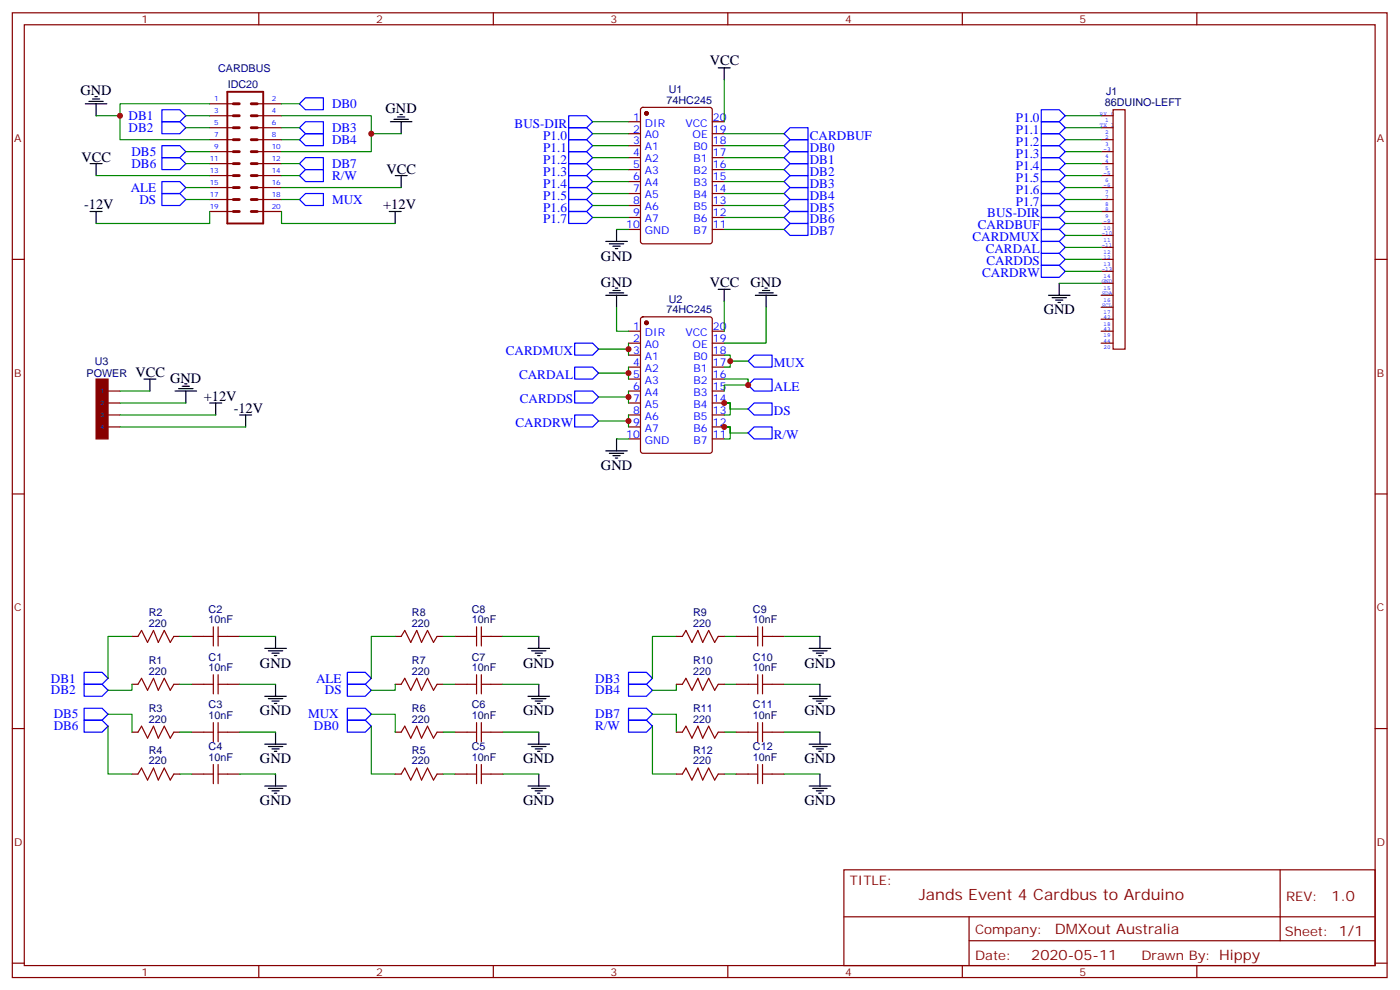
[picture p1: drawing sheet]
<svg xmlns="http://www.w3.org/2000/svg" width="413mm" height="292mm" viewBox="0 0 413 292" stroke-linecap="round" stroke-linejoin="round" font-family="sans-serif">
<g fill="none" stroke="#870000" stroke-width=".35">
<path d="M3.6 3.8h405.4v284.3h-405.4zM7.2 7.3h398.2v277.3h-398.2zM76.3 3.8v3.5M145.5 3.8v3.5M214.6 3.8v3.5M283.7 3.8v3.5M352.9 3.8v3.5M61.8 30.6h7M61.8 34.1h7M61.8 37.6h7M76.1 30.6h6.9M76.1 34.1h6.9"/>
<path d="M76.1 37.6h6.9M185.3 35.9h3.5M185.3 39.4h3.5M189.1 31.9l.4-.3h19.8l.7 .5v39.1l-.5 .6-20 .1-.6-.5-.1-39.1zM210 35.9h3.5M210 39.4h3.5M324.7 34.1h3.5M324.7 37.6h3.5M328.2 32.3h3.5v70.6h-3.5zM61.8 41.2h7M61.8 44.7h7M61.8 48.2h7"/>
<path d="M61.8 51.8h7M61.8 55.3h7M61.8 58.8h7M76.1 41.2h6.9M76.1 44.7h6.9M76.1 48.2h6.9M76.1 51.8h6.9M76.1 55.3h6.9M76.1 58.8h6.9M185.3 42.9h3.5M185.3 46.5h3.5M185.3 50h3.5"/>
<path d="M185.3 53.5h3.5M185.3 57h3.5M210 42.9h3.5M210 46.5h3.5M210 50h3.5M210 53.5h3.5M210 57h3.5M324.7 41.2h3.5M324.7 44.7h3.5M324.7 48.2h3.5M324.7 51.8h3.5M324.7 55.3h3.5"/>
<path d="M324.7 58.8h3.5M3.6 76.4h3.6M61.8 62.3h7M76.1 62.3h6.9M185.3 60.6h3.5M185.3 64.1h3.5M185.3 67.6h3.5M210 60.6h3.5M210 64.1h3.5M210 67.6h3.5M324.7 76.4h3.5M324.7 62.3h3.5"/>
<path d="M324.7 65.9h3.5M324.7 69.4h3.5M324.7 72.9h3.5M324.7 80h3.5M405.4 76.4h3.6M185.3 97.6h3.5M189.1 93.6l.4-.2h19.8l.7 .4v39.1l-.5 .6-20 .1-.6-.5-.1-39zM210 97.6h3.5M324.7 97.6h3.5M324.7 83.5h3.5M324.7 87h3.5M324.7 90.6h3.5"/>
<path d="M324.7 94.1h3.5M31.9 115.3h3.5M31.9 118.8h3.5M185.3 101.1h3.5M185.3 104.7h3.5M185.3 108.2h3.5M185.3 111.7h3.5M185.3 115.3h3.5M185.3 118.8h3.5M210 101.1h3.5M210 104.7h3.5M210 108.2h3.5"/>
<path d="M210 111.7h3.5M210 115.3h3.5M210 118.8h3.5M324.7 101.1h3.5M31.9 122.3h3.5M31.9 125.8h3.5M185.3 122.3h3.5M185.3 125.8h3.5M185.3 129.4h3.5M210 122.3h3.5M210 125.8h3.5M210 129.4h3.5"/>
<path d="M3.6 145.6h3.6M405.4 145.6h3.6M38.9 187.6h1.8l1-1.8 1.8 3.5 1.8-3.5 1.4 3.5 1.7-3.5 1.8 3.5 1.1-1.7h1.7M56.6 187.6h6.3M62.9 184.7v5.7M62.9 198.9v5.6M64.3 187.6h6.4M64.3 184.7v5.7M64.3 198.9v5.6M116.5 187.6h1.8l1-1.8 1.8 3.5 1.8-3.5 1.4 3.5 1.7-3.5 1.8 3.5 1.1-1.7h1.7M134.2 187.6h6.3M140.5 184.7v5.7"/>
<path d="M140.5 198.9v5.6M141.9 187.6h6.4M141.9 184.7v5.7M141.9 198.9v5.6M199.4 187.6h1.8l1-1.8 1.8 3.5 1.8-3.5 1.4 3.5 1.8-3.5 1.7 3.5 1.1-1.7h1.7M217.1 187.6h6.3M223.4 184.7v5.7M223.4 198.9v5.6M224.8 187.6h6.4M224.8 184.7v5.7M224.8 198.9v5.6M3.6 214.7h3.6"/>
<path d="M38.9 201.7h1.8l1-1.8 1.8 3.5 1.8-3.5 1.4 3.5 1.7-3.5 1.8 3.5 1.1-1.7h1.7M38.9 215.8h1.8l1-1.8 1.8 3.6 1.8-3.6 1.4 3.6 1.7-3.6 1.8 3.6 1.1-1.8h1.7M56.6 201.7h6.3M56.6 215.8h6.3M62.9 213v5.6M64.3 213v5.6M64.3 201.7h6.4M64.3 215.8h6.4M116.5 201.7h1.8l1-1.8 1.8 3.5 1.8-3.5 1.4 3.5 1.7-3.5 1.8 3.5 1.1-1.7h1.7M116.5 215.8h1.8l1-1.8 1.8 3.6 1.8-3.6 1.4 3.6 1.7-3.6 1.8 3.6 1.1-1.8h1.7M134.2 201.7h6.3M134.2 215.8h6.3"/>
<path d="M140.5 213v5.6M141.9 201.7h6.4M141.9 215.8h6.4M141.9 213v5.6M199.4 201.7h1.8l1-1.8 1.8 3.5 1.8-3.5 1.4 3.5 1.8-3.5 1.7 3.5 1.1-1.7h1.7M199.4 215.8h1.8l1-1.8 1.8 3.6 1.8-3.6 1.4 3.6 1.8-3.6 1.7 3.6 1.1-1.8h1.7M217.1 201.7h6.3M217.1 215.8h6.3M223.4 213v5.6M224.8 201.7h6.4M224.8 215.8h6.4M224.8 213v5.6"/>
<path d="M405.4 214.7h3.6M38.9 228.1h1.8l1-1.7 1.8 3.5 1.8-3.5 1.4 3.5 1.7-3.5 1.8 3.5 1.1-1.8h1.7M56.6 228.1h6.3M62.9 225.3v5.7M64.3 225.3v5.7M64.3 228.1h6.4M116.5 228.1h1.8l1-1.7 1.8 3.5 1.8-3.5 1.4 3.5 1.7-3.5 1.8 3.5 1.1-1.8h1.7M134.2 228.1h6.3M140.5 225.3v5.7M141.9 228.1h6.4M141.9 225.3v5.7M199.4 228.1h1.8l1-1.7 1.8 3.5 1.8-3.5 1.4 3.5 1.8-3.5 1.7 3.5 1.1-1.8h1.7"/>
<path d="M217.1 228.1h6.3M223.4 225.3v5.7M224.8 228.1h6.4M224.8 225.3v5.7M248.8 256.4h156.6v28.2h-156.6zM377.4 256.4v20.9M248.8 270.2h156.5M285.7 277.3h119.6M285.7 270.2v14.1M3.6 283.9h3.6M76.3 284.6v3.5M145.5 284.6v3.5"/>
<path d="M214.6 284.6v3.5M283.7 284.6v3.5M352.9 284.6v3.5M405.4 283.9h3.6"/>
</g>
<path d="M67 27.1h10.6v38.8h-10.6z" fill="none" stroke="#870000" stroke-width=".56"/>
<g fill="none" stroke="#870000" stroke-width=".85">
<path d="M68.8 37.6h1.8M68.8 34.1h1.8M68.8 30.6h1.8M74.1 37.6h1.7M74.1 34.1h1.7M74.1 30.6h1.7M68.8 44.7h1.8M68.8 41.2h1.8M68.8 48.2h1.8M68.8 51.8h1.8M68.8 55.3h1.8M68.8 58.8h1.8"/>
<path d="M74.1 44.7h1.7M74.1 41.2h1.7M74.1 48.2h1.7M74.1 51.8h1.7M74.1 55.3h1.7M74.1 58.8h1.7M68.8 62.3h1.8M74.1 62.3h1.7"/>
</g>
<g fill="#870000" stroke="#870000" stroke-width=".35">
<path d="M28.3 111.7h3.6v17.7h-3.6z"/>
<circle cx="190.6" cy="33.4" r=".53"/>
<circle cx="190.6" cy="95.1" r=".53"/>
</g>
<g fill="none" stroke="#000" stroke-width=".35">
<path d="M25.2 30.6h6.3M26.2 29.9h4.2M27.3 29.2h2.1M28 28.5h.7M28.3 30.6v3.5M115.1 35.9h6.4M116.2 35.2h4.2M117.2 34.5h2.1M117.9 33.8h.7M118.3 35.9v3.5M211.8 20h3.5M213.5 20v3.5"/>
<path d="M26.6 48.2h3.5M28.3 48.2v3.6M116.5 51.8h3.6M118.3 51.8v3.5M26.6 62.3h3.5M28.3 62.3v3.6M114.8 62.3h3.5M116.5 62.3v3.6M178.6 71.2h6.4M179.7 71.9h4.2M180.7 72.6h2.1M181.4 73.3h.7"/>
<path d="M181.8 67.6v3.6M178.6 87h6.4M179.7 86.3h4.2M180.7 85.6h2.1M181.4 84.9h.7M181.8 87v3.6M211.8 85.3h3.5M213.5 85.3v3.5M222.7 87h6.4M223.8 86.3h4.2M224.8 85.6h2.1M225.5 84.9h.7"/>
<path d="M225.9 87v3.6M309.1 87h6.4M310.2 87.7h4.2M311.3 88.4h2.1M312 89.1h.7M312.3 83.5v3.5M42.4 111.7h3.6M44.2 111.7v3.6M51.6 115.3h6.4M52.7 114.5h4.2M53.7 113.8h2.1M54.4 113.1h.7"/>
<path d="M54.8 115.3v3.5M61.8 118.8h3.6M63.6 118.8v3.5M70.7 122.3h3.5M72.4 122.3v3.5M178.6 132.9h6.4M179.7 133.6h4.2M180.7 134.3h2.1M181.4 135h.7M181.8 129.4v3.5M78.1 191.1h6.3M79.1 191.8h4.3"/>
<path d="M80.2 192.5h2.1M80.9 193.2h.7M81.2 187.6v3.5M155.7 191.1h6.3M156.7 191.8h4.3M157.8 192.5h2.1M158.5 193.2h.7M158.9 187.6v3.5M238.6 191.1h6.3M239.6 191.8h4.3M240.7 192.5h2.1M241.4 193.2h.7"/>
<path d="M241.8 187.6v3.5M78.1 205.2h6.3M78.1 219.3h6.3M79.1 205.9h4.3M80.2 206.6h2.1M80.9 207.3h.7M81.2 201.7v3.5M81.2 215.8v3.5M155.7 205.2h6.3M155.7 219.3h6.3M156.7 205.9h4.3M157.8 206.6h2.1"/>
<path d="M158.5 207.3h.7M158.9 201.7v3.5M158.9 215.8v3.5M238.6 205.2h6.3M238.6 219.3h6.3M239.6 205.9h4.3M240.7 206.6h2.1M241.4 207.3h.7M241.8 201.7v3.5M241.8 215.8v3.5M78.1 231.7h6.3M79.1 220h4.3"/>
<path d="M79.1 232.4h4.3M80.2 220.7h2.1M80.2 233.1h2.1M80.9 221.4h.7M80.9 233.8h.7M81.2 228.1v3.6M155.7 231.7h6.3M156.7 220h4.3M156.7 232.4h4.3M157.8 220.7h2.1M157.8 233.1h2.1M158.5 221.4h.7"/>
<path d="M158.5 233.8h.7M158.9 228.1v3.6M238.6 231.7h6.3M239.6 220h4.3M239.6 232.4h4.3M240.7 220.7h2.1M240.7 233.1h2.1M241.4 221.4h.7M241.4 233.8h.7M241.8 228.1v3.6"/>
</g>
<g fill="none" stroke="#008700" stroke-width=".35">
<path d="M28.3 34.1h7.1M54.8 37.6h7M54.8 34.1h7M61.8 30.6h-26.4v10.6h26.4M83 34.1h26.5v10.6h-26.5M83 37.6h5.3M83 30.6h5.3M109.5 39.4h8.8M174.7 39.4h10.6M174.7 35.9h10.6M213.5 39.4h17.7M213.5 23.5v12.4"/>
<path d="M314.1 37.6h10.6M314.1 34.1h10.6M28.3 51.8h33.5M54.8 44.7h7M54.8 48.2h7M54.8 55.3h7M54.8 58.8h7M83 41.2h5.3M83 48.2h5.3M83 51.8h5.3M83 55.3h35.3M83 58.8h5.3"/>
<path d="M174.7 42.9h10.6M174.7 46.5h10.6M174.7 50h10.6M174.7 53.5h10.6M174.7 57h10.6M213.5 42.9h17.7M213.5 46.5h17.7M213.5 50h17.7M213.5 53.5h17.7M213.5 57h17.7M314.1 41.2h10.6M314.1 44.7h10.6"/>
<path d="M314.1 48.2h10.6M314.1 51.8h10.6M314.1 55.3h10.6M314.1 58.8h10.6M61.8 62.3v3.6h-33.5M83 62.3v3.6h33.5M174.7 60.6h10.6M174.7 64.1h10.6M181.8 67.6h3.5M213.5 67.6h17.7M213.5 60.6h17.7M213.5 64.1h17.7"/>
<path d="M314.1 65.9h10.6M314.1 69.4h10.6M314.1 72.9h10.6M314.1 76.4h10.6M314.1 80h10.6M314.1 62.3h10.6M181.8 90.6v7h3.5M213.5 88.8v8.8M225.9 90.6v10.5h-12.4M312.3 83.5h12.4M35.4 115.3h8.8M35.4 118.8h19.4"/>
<path d="M176.5 102.9h8.8M176.5 110h8.8M176.5 117h8.8M185.3 101.1v3.6M185.3 108.2v3.5M185.3 115.3v3.5M213.5 104.7h1.8v3.5h-1.8M213.5 111.7h7.1v1.8h-7.1v1.8M215.3 106.4h5.3M35.4 122.3h28.2M35.4 125.8h37M176.5 124.1h8.8"/>
<path d="M181.8 129.4h3.5M185.3 122.3v3.5M220.6 127.6h-5.3v-1.8h-1.8h1.8v3.6h-1.8M220.6 120.5h-5.3v-1.7h-1.8h1.8v3.5h-1.8M38.9 187.6h-7v12.3M53 187.6h3.6M70.7 187.6h10.5M116.5 187.6h-7v12.3M130.6 187.6h3.6M148.3 187.6h10.6M199.4 187.6h-7v12.3M213.5 187.6h3.6"/>
<path d="M231.2 187.6h10.6M31.9 210.5h7v5.3M31.9 214v14.1h7M38.9 201.7v1.7h-7M53 201.7h3.6M53 215.8h3.6M70.7 201.7h10.5M70.7 215.8h10.5M109.5 210.5h7v5.3M109.5 214v14.1h7M116.5 201.7v1.7h-7M130.6 201.7h3.6"/>
<path d="M130.6 215.8h3.6M148.3 201.7h10.6M148.3 215.8h10.6M192.4 214v14.1h7M192.4 210.5h7v5.3M199.4 201.7v1.7h-7M213.5 201.7h3.6M213.5 215.8h3.6M231.2 201.7h10.6M231.2 215.8h10.6M53 228.1h3.6M70.7 228.1h10.5"/>
<path d="M130.6 228.1h3.6M148.3 228.1h10.6M213.5 228.1h3.6M231.2 228.1h10.6"/>
</g>
<g fill="none" stroke="#00f" stroke-width=".35">
<path d="M47.7 32.3h5.3l1.8 1.8-1.8 1.8h-5.3zM47.7 35.9h5.3l1.8 1.7-1.8 1.8h-5.3zM88.3 30.6l1.8-1.8h5.3v3.5h-5.3zM90.1 35.9h5.3v3.5h-5.3l-1.8-1.8zM90.1 39.4h5.3v3.5h-5.3l-1.8-1.7zM167.7 37.6h5.3l1.7 1.8-1.7 1.8h-5.3zM167.7 34.1h5.3l1.7 1.8-1.7 1.7h-5.3zM232.9 37.6h5.3v3.6h-5.3l-1.7-1.8zM307 32.3h5.3l1.8 1.8-1.8 1.8h-5.3zM307 35.9h5.3l1.8 1.7-1.8 1.8h-5.3zM307 39.4h5.3l1.8 1.8-1.8 1.7h-5.3zM47.7 42.9h5.3l1.8 1.8-1.8 1.8h-5.3z"/>
<path d="M47.7 46.5h5.3l1.8 1.7-1.8 1.8h-5.3zM47.7 57h5.3l1.8 1.8-1.8 1.8h-5.3zM47.7 53.5h5.3l1.8 1.8-1.8 1.7h-5.3zM90.1 46.5h5.3v3.5h-5.3l-1.8-1.8zM90.1 50h5.3v3.5h-5.3l-1.8-1.7zM90.1 57h5.3v3.6h-5.3l-1.8-1.8zM167.7 41.2h5.3l1.7 1.7-1.7 1.8h-5.3zM167.7 44.7h5.3l1.7 1.8-1.7 1.7h-5.3zM167.7 48.2h5.3l1.7 1.8-1.7 1.8h-5.3zM167.7 51.8h5.3l1.7 1.7-1.7 1.8h-5.3zM167.7 55.3h5.3l1.7 1.7-1.7 1.8h-5.3zM167.7 58.8h5.3l1.7 1.8-1.7 1.7h-5.3z"/>
<path d="M232.9 41.2h5.3v3.5h-5.3l-1.7-1.8zM232.9 44.7h5.3v3.5h-5.3l-1.7-1.7zM232.9 48.2h5.3v3.6h-5.3l-1.7-1.8zM232.9 51.8h5.3v3.5h-5.3l-1.7-1.8zM232.9 55.3h5.3v3.5h-5.3l-1.7-1.8zM232.9 58.8h5.3v3.5h-5.3l-1.7-1.7zM307 42.9h5.3l1.8 1.8-1.8 1.8h-5.3zM307 46.5h5.3l1.8 1.7-1.8 1.8h-5.3zM307 50h5.3l1.8 1.8-1.8 1.7h-5.3zM307 53.5h5.3l1.8 1.8-1.8 1.7h-5.3zM307 57h5.3l1.8 1.8-1.8 1.8h-5.3zM167.7 62.3h5.3l1.7 1.8-1.7 1.8h-5.3z"/>
<path d="M232.9 62.3h5.3v3.6h-5.3l-1.7-1.8zM232.9 65.9h5.3v3.5h-5.3l-1.7-1.8zM307 60.6h5.3l1.8 1.7-1.8 1.8h-5.3zM307 64.1h5.3l1.8 1.8-1.8 1.7h-5.3zM307 78.2h5.3l1.8 1.8-1.8 1.7h-5.3zM307 74.7h5.3l1.8 1.7-1.8 1.8h-5.3zM307 71.2h5.3l1.8 1.7-1.8 1.8h-5.3zM307 67.6h5.3l1.8 1.8-1.8 1.8h-5.3zM169.4 101.1h5.3l1.8 1.8-1.8 1.8h-5.3zM169.4 108.2h5.3l1.8 1.8-1.8 1.7h-5.3zM169.4 115.3h5.3l1.8 1.7-1.8 1.8h-5.3zM222.4 104.7h5.2v3.5h-5.2l-1.8-1.8z"/>
<path d="M222.4 111.7h5.2v3.6h-5.2l-1.8-1.8zM222.4 118.8h5.2v3.5h-5.2l-1.8-1.8zM169.4 122.3h5.3l1.8 1.8-1.8 1.7h-5.3zM222.4 125.8h5.2v3.6h-5.2l-1.8-1.8zM24.8 198.2h5.3l1.8 1.7-1.8 1.8h-5.3zM102.4 198.2h5.3l1.8 1.7-1.8 1.8h-5.3zM185.3 198.2h5.3l1.8 1.7-1.8 1.8h-5.3zM24.8 201.7h5.3l1.8 1.7-1.8 1.8h-5.3zM24.8 208.7h5.3l1.8 1.8-1.8 1.8h-5.3zM24.8 212.3h5.3l1.8 1.7-1.8 1.8h-5.3zM102.4 201.7h5.3l1.8 1.7-1.8 1.8h-5.3zM102.4 212.3h5.3l1.8 1.7-1.8 1.8h-5.3z"/>
<path d="M102.4 208.7h5.3l1.8 1.8-1.8 1.8h-5.3zM185.3 201.7h5.3l1.8 1.7-1.8 1.8h-5.3zM185.3 208.7h5.3l1.8 1.8-1.8 1.8h-5.3zM185.3 212.3h5.3l1.8 1.7-1.8 1.8h-5.3z"/>
</g>
<g fill="#c00">
<circle cx="220.6" cy="113.5" r=".88"/>
<circle cx="185.3" cy="124.1" r=".88"/>
<circle cx="185.3" cy="110" r=".88"/>
<circle cx="35.4" cy="34.1" r=".88"/>
<circle cx="109.5" cy="39.4" r=".88"/>
<circle cx="185.3" cy="102.9" r=".88"/>
<circle cx="185.3" cy="117" r=".88"/>
<circle cx="215.3" cy="106.4" r=".88"/>
<circle cx="213.5" cy="118.8" r=".88"/>
<circle cx="213.5" cy="125.8" r=".88"/>
</g>
<text font-size="4.6" fill="#800" x="270.9" y="265.4">Jands Event 4 Cardbus to Arduino</text>
<g font-size="4.2">
<text x="209.3" y="19.3">VCC</text>
<text x="23.7" y="28.1">GND</text>
<text x="113.7" y="33.4">GND</text>
<text x="24" y="47.8">VCC</text>
<text x="114" y="51.4">VCC</text>
<text x="24.8" y="61.6">-12V</text>
<text x="113" y="61.6">+12V</text>
<text x="177.2" y="76.8">GND</text>
<text x="177.2" y="84.6">GND</text>
<text x="209.3" y="84.6">VCC</text>
<text x="221.3" y="84.6">GND</text>
<text x="307.7" y="92.7">GND</text>
<text x="40" y="111">VCC</text>
<text x="50.2" y="112.8">GND</text>
<text x="60.1" y="118.1">+12V</text>
<text x="68.9" y="121.6">-12V</text>
<text x="177.2" y="138.5">GND</text>
<text x="76.7" y="196.7">GND</text>
<text x="154.3" y="196.7">GND</text>
<text x="237.2" y="196.7">GND</text>
<text x="76.7" y="210.9">GND</text>
<text x="154.3" y="210.9">GND</text>
<text x="237.2" y="210.9">GND</text>
<text x="76.7" y="225">GND</text>
<text x="154.3" y="225">GND</text>
<text x="237.2" y="225">GND</text>
<text x="76.7" y="237.3">GND</text>
<text x="154.3" y="237.3">GND</text>
<text x="237.2" y="237.3">GND</text>
</g>
<g font-size="4.2" fill="#800">
<text x="392.6" y="265.6">1.0</text>
<text x="311" y="275.2">DMXout Australia</text>
<text x="304.1" y="283">2020-05-11</text>
</g>
<g font-size="3.9" fill="#00f">
<text x="37.9" y="35.3">DB1</text>
<text x="97.9" y="31.8">DB0</text>
<text x="299.5" y="35.9">P1.0</text>
<text x="37.9" y="38.9">DB2</text>
<text x="97.9" y="38.9">DB3</text>
<text x="151.7" y="37.6">BUS-DIR</text>
<text x="160.2" y="41.2">P1.0</text>
<text x="238.8" y="41.2">CARDBUF</text>
<text x="299.5" y="39.4">P1.1</text>
<text x="38.8" y="45.9">DB5</text>
<text x="97.9" y="42.4">DB4</text>
<text x="160.2" y="44.7">P1.1</text>
<text x="238.8" y="44.7">DB0</text>
<text x="299.5" y="42.9">P1.2</text>
<text x="299.5" y="46.5">P1.3</text>
<text x="38.8" y="49.5">DB6</text>
<text x="97.9" y="49.5">DB7</text>
<text x="97.9" y="53">R/W</text>
<text x="160.2" y="48.2">P1.2</text>
<text x="160.2" y="51.8">P1.3</text>
<text x="238.8" y="48.2">DB1</text>
<text x="238.8" y="51.8">DB2</text>
<text x="299.5" y="50">P1.4</text>
<text x="299.5" y="53.5">P1.5</text>
<text x="38.5" y="56.5">ALE</text>
<text x="160.2" y="55.3">P1.4</text>
<text x="160.2" y="58.8">P1.5</text>
<text x="238.8" y="55.3">DB3</text>
<text x="238.8" y="58.8">DB4</text>
<text x="299.5" y="57">P1.6</text>
<text x="41.1" y="60">DS</text>
<text x="97.9" y="60">MUX</text>
<text x="160.2" y="62.3">P1.6</text>
<text x="160.2" y="65.9">P1.7</text>
<text x="238.8" y="62.3">DB5</text>
<text x="238.8" y="65.9">DB6</text>
<text x="291.1" y="64.1">BUS-DIR</text>
<text x="299.5" y="60.6">P1.7</text>
<text x="238.8" y="69.4">DB7</text>
<text x="286.7" y="71.2">CARDMUX</text>
<text x="288.3" y="67.6">CARDBUF</text>
<text x="290.6" y="74.7">CARDAL</text>
<text x="289.6" y="81.7">CARDRW</text>
<text x="290.9" y="78.2">CARDDS</text>
<text x="149.2" y="104.7">CARDMUX</text>
<text x="153" y="111.7">CARDAL</text>
<text x="228.2" y="108.2">MUX</text>
<text x="153.3" y="118.8">CARDDS</text>
<text x="228.2" y="115.3">ALE</text>
<text x="152" y="125.8">CARDRW</text>
<text x="228.2" y="122.3">DS</text>
<text x="228.2" y="129.4">R/W</text>
<text x="15" y="201.2">DB1</text>
<text x="93.2" y="201.2">ALE</text>
<text x="175.5" y="201.2">DB3</text>
<text x="15" y="204.7">DB2</text>
<text x="95.8" y="204.7">DS</text>
<text x="175.5" y="204.7">DB4</text>
<text x="15.8" y="211.7">DB5</text>
<text x="15.8" y="215.3">DB6</text>
<text x="90.8" y="211.7">MUX</text>
<text x="92.6" y="215.3">DB0</text>
<text x="175.5" y="211.7">DB7</text>
<text x="175.5" y="215.3">R/W</text>
</g>
<g font-size="3.9" fill="#800">
<text x="250.6" y="260.9">TITLE:</text>
<text x="379.2" y="265.6">REV:</text>
<text x="287.5" y="275.1">Company:</text>
<text x="378.9" y="275.8">Sheet: 1/1</text>
<text x="287.5" y="282.8">Date:</text>
<text x="336.5" y="282.9">Drawn By: Hippy</text>
</g>
<g font-size="3.2" fill="#800">
<text x="41.7" y="6.8">1</text>
<text x="110.9" y="6.8">2</text>
<text x="180" y="6.8">3</text>
<text x="249.2" y="6.8">4</text>
<text x="318.3" y="6.8">5</text>
<text x="4.2" y="41.9">A</text>
<text x="406" y="41.9">A</text>
<text x="4.2" y="111">B</text>
<text x="406" y="111">B</text>
<text x="4.2" y="180.2">C</text>
<text x="406" y="180.2">C</text>
<text x="4.2" y="249.3">D</text>
<text x="406" y="249.3">D</text>
<text x="41.7" y="287.6">1</text>
<text x="110.9" y="287.6">2</text>
<text x="180" y="287.6">3</text>
<text x="249.2" y="287.6">4</text>
<text x="318.3" y="287.6">5</text>
</g>
<g font-size="3.2" fill="#000080">
<text x="64.3" y="21.2">CARDBUS</text>
<text x="67.1" y="26">IDC20</text>
<text x="197.2" y="27.5">U1</text>
<text x="326.1" y="28.1">J1</text>
<text x="196.5" y="30.6">74HC245</text>
<text x="325.8" y="31.3">86DUINO-LEFT</text>
<text x="197.2" y="89.2">U2</text>
<text x="196.5" y="92.3">74HC245</text>
<text x="27.9" y="107.6">U3</text>
<text x="25.5" y="111.1">POWER</text>
<text x="43.9" y="184.7">220</text>
<text x="43.9" y="181.6">R2</text>
<text x="61.5" y="183.7">10nF</text>
<text x="61.5" y="180.6">C2</text>
<text x="121.5" y="184.7">220</text>
<text x="121.5" y="181.6">R8</text>
<text x="139.1" y="183.7">10nF</text>
<text x="139.1" y="180.6">C8</text>
<text x="204.4" y="184.7">220</text>
<text x="204.4" y="181.6">R9</text>
<text x="222" y="183.7">10nF</text>
<text x="222" y="180.6">C9</text>
<text x="43.9" y="195.7">R1</text>
<text x="61.5" y="197.8">10nF</text>
<text x="61.5" y="194.7">C1</text>
<text x="121.5" y="195.7">R7</text>
<text x="139.1" y="197.8">10nF</text>
<text x="139.1" y="194.7">C7</text>
<text x="204.4" y="195.7">R10</text>
<text x="222" y="197.8">10nF</text>
<text x="222" y="194.7">C10</text>
<text x="43.9" y="198.9">220</text>
<text x="121.5" y="198.9">220</text>
<text x="204.4" y="198.9">220</text>
<text x="43.9" y="209.9">R3</text>
<text x="61.5" y="208.8">C3</text>
<text x="121.5" y="209.9">R6</text>
<text x="139.1" y="208.8">C6</text>
<text x="204.4" y="209.9">R11</text>
<text x="222" y="208.8">C11</text>
<text x="43.9" y="213">220</text>
<text x="61.5" y="211.9">10nF</text>
<text x="121.5" y="213">220</text>
<text x="139.1" y="211.9">10nF</text>
<text x="204.4" y="213">220</text>
<text x="222" y="211.9">10nF</text>
<text x="61.5" y="221.1">C4</text>
<text x="139.1" y="221.1">C5</text>
<text x="222" y="221.1">C12</text>
<text x="43.9" y="225.3">220</text>
<text x="43.9" y="222.2">R4</text>
<text x="61.5" y="224.3">10nF</text>
<text x="121.5" y="225.3">220</text>
<text x="121.5" y="222.2">R5</text>
<text x="139.1" y="224.3">10nF</text>
<text x="204.4" y="225.3">220</text>
<text x="204.4" y="222.2">R12</text>
<text x="222" y="224.3">10nF</text>
</g>
<g font-size="3.2" fill="#00f">
<text x="186.6" y="35.5">1</text>
<text x="210.2" y="35.5">20</text>
<text x="186.6" y="39.1">2</text>
<text x="190.1" y="37.3">DIR</text>
<text x="190.1" y="40.8">A0</text>
<text x="202.1" y="37.3">VCC</text>
<text x="204.2" y="40.8">OE</text>
<text x="210.2" y="39.1">19</text>
<text x="186.6" y="42.6">3</text>
<text x="186.6" y="46.1">4</text>
<text x="190.1" y="44.3">A1</text>
<text x="190.1" y="47.9">A2</text>
<text x="204.5" y="47.9">B1</text>
<text x="204.5" y="44.3">B0</text>
<text x="210.2" y="46.1">17</text>
<text x="210.2" y="42.6">18</text>
<text x="186.6" y="49.6">5</text>
<text x="186.6" y="53.2">6</text>
<text x="190.1" y="51.4">A3</text>
<text x="204.5" y="51.4">B2</text>
<text x="210.2" y="53.2">15</text>
<text x="210.2" y="49.6">16</text>
<text x="186.6" y="56.7">7</text>
<text x="190.1" y="54.9">A4</text>
<text x="190.1" y="58.5">A5</text>
<text x="204.5" y="58.5">B4</text>
<text x="204.5" y="54.9">B3</text>
<text x="210.2" y="56.7">14</text>
<text x="186.6" y="60.2">8</text>
<text x="186.6" y="63.7">9</text>
<text x="190.1" y="62">A6</text>
<text x="190.1" y="65.5">A7</text>
<text x="204.5" y="65.5">B6</text>
<text x="204.5" y="62">B5</text>
<text x="210.2" y="63.7">12</text>
<text x="210.2" y="60.2">13</text>
<text x="184.6" y="67.3">10</text>
<text x="190.1" y="69">GND</text>
<text x="204.5" y="69">B7</text>
<text x="210.2" y="67.3">11</text>
<text x="186.6" y="97.3">1</text>
<text x="186.6" y="100.8">2</text>
<text x="190.1" y="99">DIR</text>
<text x="202.1" y="99">VCC</text>
<text x="210.2" y="100.8">19</text>
<text x="210.2" y="97.3">20</text>
<text x="186.6" y="104.3">3</text>
<text x="186.6" y="107.8">4</text>
<text x="190.1" y="102.6">A0</text>
<text x="190.1" y="106.1">A1</text>
<text x="204.2" y="102.6">OE</text>
<text x="204.5" y="106.1">B0</text>
<text x="210.2" y="107.8">17</text>
<text x="210.2" y="104.3">18</text>
<text x="186.6" y="111.4">5</text>
<text x="190.1" y="109.6">A2</text>
<text x="190.1" y="113.1">A3</text>
<text x="204.5" y="113.1">B2</text>
<text x="204.5" y="109.6">B1</text>
<text x="210.2" y="111.4">16</text>
<text x="186.6" y="114.9">6</text>
<text x="186.6" y="118.4">7</text>
<text x="190.1" y="116.7">A4</text>
<text x="204.5" y="116.7">B3</text>
<text x="210.2" y="118.4">14</text>
<text x="210.2" y="114.9">15</text>
<text x="186.6" y="122">8</text>
<text x="186.6" y="125.5">9</text>
<text x="190.1" y="120.2">A5</text>
<text x="190.1" y="123.7">A6</text>
<text x="204.5" y="123.7">B5</text>
<text x="204.5" y="120.2">B4</text>
<text x="210.2" y="125.5">12</text>
<text x="210.2" y="122">13</text>
<text x="184.6" y="129">10</text>
<text x="190.1" y="127.2">A7</text>
<text x="190.1" y="130.8">GND</text>
<text x="204.5" y="130.8">B7</text>
<text x="204.5" y="127.2">B6</text>
<text x="210.2" y="129">11</text>
</g>
<g font-size="2.1" fill="#00f">
<text x="63.2" y="29.9">1</text>
<text x="80.1" y="29.9">2</text>
<text x="63.2" y="33.4">3</text>
<text x="80.1" y="33.4">4</text>
<text x="63.2" y="36.9">5</text>
<text x="63.2" y="40.5">7</text>
<text x="80.1" y="36.9">6</text>
<text x="80.1" y="40.5">8</text>
<text x="61.8" y="47.5">11</text>
<text x="63.2" y="44">9</text>
<text x="80.1" y="44">10</text>
<text x="80.1" y="47.5">12</text>
<text x="61.8" y="51.1">13</text>
<text x="80.1" y="51.1">14</text>
<text x="61.8" y="54.6">15</text>
<text x="61.8" y="58.1">17</text>
<text x="80.1" y="54.6">16</text>
<text x="80.1" y="58.1">18</text>
<text x="61.8" y="61.6">19</text>
<text x="80.1" y="61.6">20</text>
</g>
<g font-size="1.8" fill="#00f">
<text x="324.3" y="34">RX 0</text>
<text x="325.9" y="36">1</text>
<text x="324.3" y="37.6">TX 1</text>
<text x="325.9" y="39.5">2</text>
<text x="325.9" y="41.1">2</text>
<text x="325.4" y="44.6">~3</text>
<text x="325.9" y="43">3</text>
<text x="325.9" y="46.5">4</text>
<text x="325.4" y="51.7">~5</text>
<text x="325.9" y="48.2">4</text>
<text x="325.9" y="50.1">5</text>
<text x="325.9" y="53.6">6</text>
<text x="325.4" y="55.2">~6</text>
<text x="325.9" y="57.1">7</text>
<text x="325.9" y="58.7">7</text>
<text x="325.4" y="65.8">~9</text>
<text x="325.9" y="60.7">8</text>
<text x="325.9" y="62.3">8</text>
<text x="325.9" y="64.2">9</text>
<text x="324.8" y="69.3">~10</text>
<text x="325.4" y="67.7">10</text>
<text x="325.4" y="71.2">11</text>
<text x="324.8" y="72.8">~11</text>
<text x="325.4" y="74.8">12</text>
<text x="325.4" y="76.4">12</text>
<text x="324.8" y="79.9">~13</text>
<text x="324.8" y="83.4">GND</text>
<text x="325.4" y="78.3">13</text>
<text x="325.4" y="81.8">14</text>
<text x="324.8" y="87">SDA</text>
<text x="325.4" y="85.4">15</text>
<text x="325.4" y="88.9">16</text>
<text x="324.8" y="90.5">SCL</text>
<text x="325.4" y="92.4">17</text>
<text x="325.4" y="94">42</text>
<text x="325.4" y="95.9">18</text>
<text x="325.4" y="101.1">44</text>
<text x="325.4" y="97.5">43</text>
<text x="325.4" y="99.5">19</text>
<text x="325.4" y="103">20</text>
<text x="29.7" y="116">1</text>
<text x="29.7" y="119.5">2</text>
<text x="29.7" y="123">3</text>
<text x="29.7" y="126.5">4</text>
</g>
</svg>
